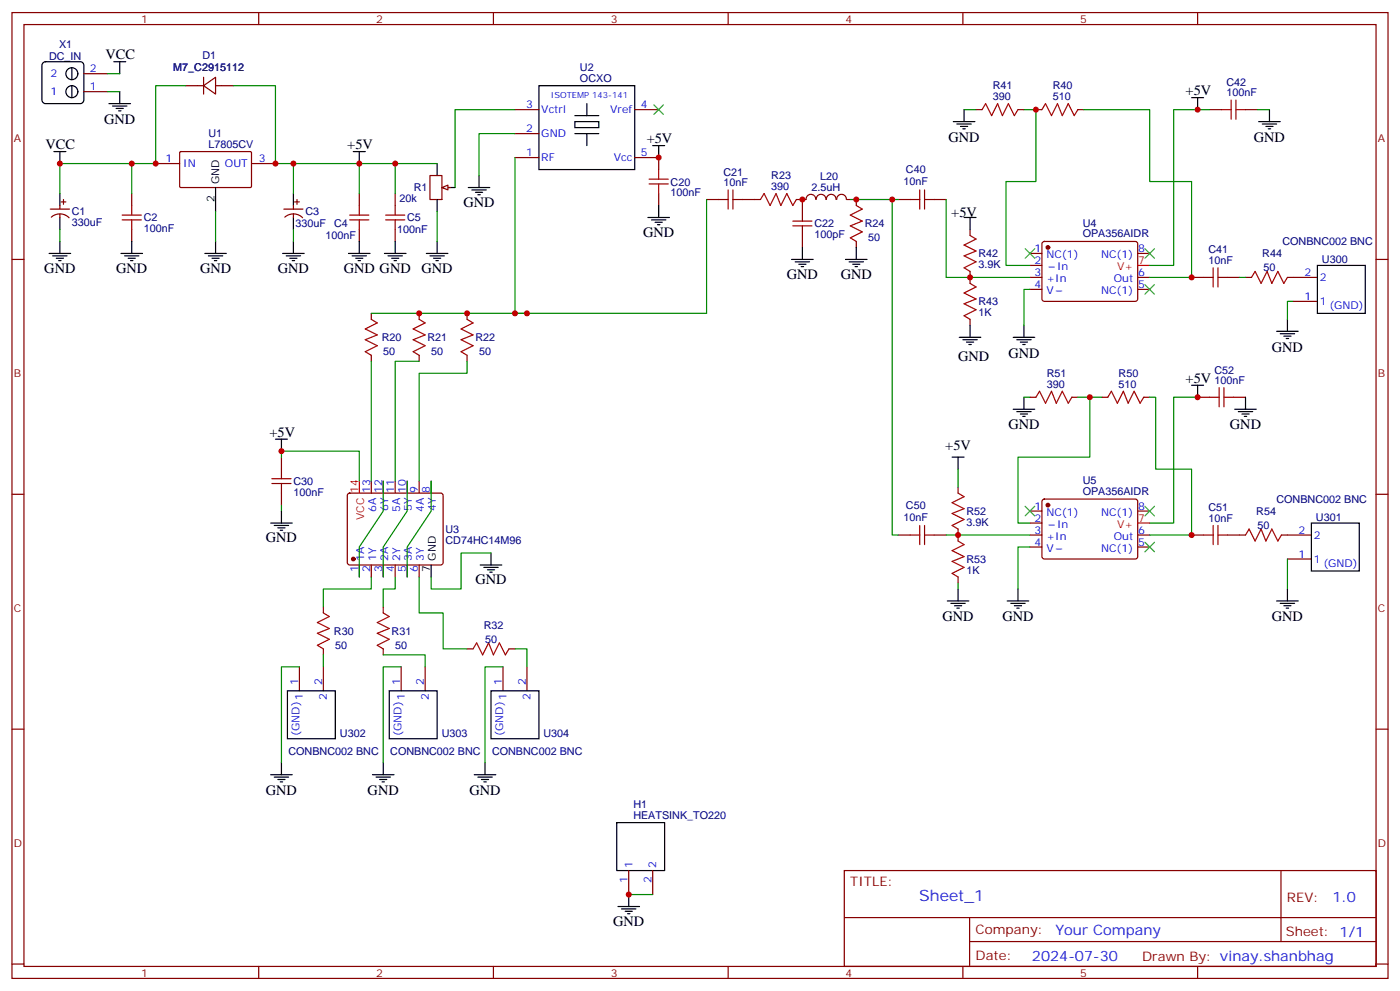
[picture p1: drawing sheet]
<svg xmlns="http://www.w3.org/2000/svg" width="412mm" height="292mm" viewBox="0 0 412 292" stroke-linecap="round" stroke-linejoin="round" font-family="sans-serif">
<g fill="none" stroke="#870000" stroke-width=".35">
<path d="M3.5 3.7h405.4v284.3h-405.4zM7.1 7.2h398.2v277.3h-398.2zM76.2 3.7v3.5M145.3 3.7v3.5M214.5 3.7v3.5M283.6 3.7v3.5M352.8 3.7v3.5M54.7 25.2h5.3M60 25.2l3.5-2.4v4.9zM60 22.8v4.9M63.5 25.2h5.3M151.7 32.3h7"/>
<path d="M151.7 39.3h7M187 32.3h7M18 59.4h1.4M18.7 58.7v1.4M38.8 57v3.5M45.9 48.2h7M53 44.8l.3-.2 20.6 .1 .2 .3-.1 10-.3 .2h-20.6l-.2-.3zM74.1 48.2h7M86.8 59.4h1.4M87.5 58.7v1.4M105.8 57v3.5M126.6 51.7h3.6v7h-3.6z"/>
<path d="M130.9 55.2h1.7M151.7 46.4h7M187 46.4h7v3.5M194 57v3.5M3.5 76.4h3.6M14.8 61.6h5.7M15.1 63.9a3.8 3.8 0 0 1 5.2 .2M17.6 60.5v1.1M17.6 63v1M38.8 67.6v3.5M83.6 61.6h5.7M83.9 63.9a3.8 3.8 0 0 1 5.2 .2"/>
<path d="M86.4 60.5v1.1M86.4 63v1M105.8 67.6v3.5M405.3 76.4h3.6M3.5 145.5h3.6M102.5 145.4l.5-.2h26.8l.5 .2 .2 .5v20l-.7 .4h-27.1l-.4-.7v-19.7zM109.4 141.6v3.6M112.9 141.6v3.6M116.4 141.6v3.6M119.9 141.6v3.6M123.5 141.6v3.6M127 141.6v3.6"/>
<path d="M405.3 145.5h3.6M105.8 166.3v3.6M109.4 166.3v3.6M112.9 166.3v3.6M116.4 166.3v3.6M119.9 166.3v3.6M123.5 166.3v3.6M3.5 214.7h3.6M405.3 214.7h3.6M248.7 256.3h156.6v28.2h-156.6zM377.3 256.3v20.9M248.7 270.1h156.5"/>
<path d="M285.6 277.2h119.6M285.6 270.1v14.2M3.5 283.8h3.6M76.2 284.5v3.5M145.3 284.5v3.5M214.5 284.5v3.5M283.6 284.5v3.5M352.8 284.5v3.5M405.3 283.8h3.6"/>
</g>
<circle cx="104.1" cy="164.6" r=".53" fill="#870000" stroke="#870000" stroke-width=".35"/>
<g fill="none" stroke="#000" stroke-width=".35">
<path d="M158.7 25.2h28.3v24.7h-28.3zM169.3 35.8h7.1v1.8h-7.1zM169.3 34h7.1M169.3 39.3h7.1M172.9 30.5v3.5M172.9 39.3v3.6M15.9 44.6h3.5M17.6 44.6v3.6M17.6 57v3.5M63.5 55.2v7.1M86.4 57v3.5M104.1 44.6h3.5"/>
<path d="M105.8 44.6v3.6M128.8 48.2v3.5M128.8 58.7v3.6M130.5 55.2h3.6M137.9 55.2h6.4M139 55.9h4.2M140.1 56.6h2.1M140.8 57.3h.7M141.1 51.7v3.5M14.5 74.6h6.3M15.5 75.3h4.3M16.6 76h2.1"/>
<path d="M17.3 76.7h.7M17.6 64v3.6M17.6 71.1v3.5M35.6 74.6h6.4M36.7 75.3h4.2M37.7 76h2.2M38.5 76.7h.7M38.8 71.1v3.5M60.3 74.6h6.4M61.4 75.3h4.2M62.4 76h2.2M63.1 76.7h.8"/>
<path d="M63.5 71.1v3.5M83.3 74.6h6.3M84.3 75.3h4.2M85.4 76h2.1M86.1 76.7h.7M86.4 64v3.6M86.4 71.1v3.5M102.7 74.6h6.3M103.7 75.3h4.2M104.8 76h2.1M105.5 76.7h.7M105.8 71.1v3.5"/>
<path d="M190.9 64h6.3M191.9 64.7h4.2M193 65.4h2.1M193.7 66.1h.7M194 60.5v3.5M127 166.3v3.6"/>
</g>
<path d="M105.8 141.6v3.6" fill="none" stroke="#f00" stroke-width=".35"/>
<path d="M191.2 54.2h5.6M191.2 52.7h5.6M194 49.9v2.8M194 54.2v2.8M36 64.7h5.6M36 63.3h5.6M38.8 60.5v2.8M38.8 64.7v2.9M103 64.7h5.7M103 63.3h5.7M105.8 60.5v2.8M105.8 64.7v2.9" fill="none" stroke="#a10000" stroke-width=".35"/>
<path d="M54.7 25.2h-8.8v23h-7.1v8.8M68.8 25.2h12.3v23h5.3v8.8M151.7 39.3h-10.6v12.4M38.8 48.2h-21.2v8.8M86.4 48.2h19.4v8.8M17.6 67.6v3.5M63.5 62.3v8.8M86.4 67.6v3.5" fill="none" stroke="#008700" stroke-width=".35"/>
<path d="M130.2 55.2l1.7-.7v1.4z" fill="#f0f0f0" stroke="#870000" stroke-width=".35"/>
<g fill="none" stroke="#000" stroke-width=".35">
<path d="M12.6 18.6l.8-.4h10.2l.7 .2 .4 .8v10.3l-.2 .6-.9 .4h-10.2l-.6-.2-.5-.8v-10.3zM21.2 19.9v3.6M33.5 18.2h3.5M35.3 18.2v3.5M21.2 25.2v3.6M32.1 30.5h6.4M33.2 31.2h4.2M34.2 31.9h2.1M34.9 32.6h.7M35.3 27v3.5M280.8 35.8h6.4M281.9 36.5h4.2"/>
<path d="M282.9 37.2h2.1M283.6 37.9h.7M284 32.3v3.5M351 28.8h3.5M352.8 28.8v3.5M370.8 35.8h6.3M371.8 36.5h4.3M372.9 37.2h2.1M373.6 37.9h.7M373.9 32.3v3.5M192.3 42.9h3.5M194 42.9v3.5"/>
<path d="M113.2 74.6h6.4M114.3 75.3h4.2M115.4 76h2.1M116.1 76.7h.7M116.4 71.1v3.5M125.6 74.6h6.3M126.6 75.3h4.3M127.7 76h2.1M128.4 76.7h.7M128.8 71.1v3.5M233.2 76.4h6.3M234.2 77.1h4.3"/>
<path d="M235.3 77.8h2.1M236 78.5h.7M236.4 72.8v3.6M249.1 76.4h6.3M250.1 77.1h4.3M251.2 77.8h2.1M251.9 78.5h.7M252.2 72.8v3.6M284 64h3.5M285.8 64v3.6M388.1 78.1h14.1v14.2h-14.1zM282.6 99.3h6.3"/>
<path d="M285.8 95.8v3.5M298.4 99.3h6.4M301.6 95.8v3.5M376.1 97.5h6.3M377.1 98.2h4.3M378.2 99h2.1M378.9 99.7h.7M379.2 94v3.5M283.6 100h4.3M284.7 100.7h2.1M285.4 101.4h.7M299.5 100h4.2"/>
<path d="M300.6 100.7h2.1M301.3 101.4h.7M301.6 116.9v3.6M351 113.4h3.5M352.8 113.4v3.5M366.9 116.9v3.6M81.1 129.3h3.6M82.9 129.3v3.5M280.5 134.6h3.5M282.2 134.6v3.5M298.4 120.5h6.4M299.5 121.2h4.2"/>
<path d="M300.6 121.9h2.1M301.3 122.6h.7M363.7 120.5h6.4M364.8 121.2h4.2M365.8 121.9h2.1M366.5 122.6h.7M79.7 154h6.4M80.8 154.7h4.2M81.8 155.4h2.2M82.5 156.1h.8M82.9 150.5v3.5M386.3 154h14.1v14.1h-14.1z"/>
<path d="M141.5 166.3h6.3M142.5 167h4.3M143.6 167.7h2.1M144.3 168.5h.7M144.6 162.8v3.5M279 176.9h6.4M280.1 177.6h4.2M281.2 178.3h2.1M281.9 179h.7M282.2 173.4v3.5M296.7 176.9h6.3M297.7 177.6h4.3"/>
<path d="M298.8 178.3h2.1M299.5 179h.7M299.9 173.4v3.5M376.1 176.9h6.3M377.1 177.6h4.3M378.2 178.3h2.1M378.9 179h.7M379.2 173.4v3.5M84.7 203.4h14.1v14.1h-14.1zM114.7 203.4h14.1v14.1h-14.1zM144.6 203.4h14.1v14.1h-14.1zM79.7 228.1h6.4"/>
<path d="M80.8 228.8h4.2M81.8 229.5h2.2M82.5 230.2h.8M82.9 224.5v3.6M109.7 228.1h6.4M110.8 228.8h4.2M111.8 229.5h2.1M112.5 230.2h.7M112.9 224.5v3.6M139.7 228.1h6.3M140.8 228.8h4.2M141.8 229.5h2.1"/>
<path d="M142.5 230.2h.7M142.9 224.5v3.6M181.7 242.2h14.1v14.1h-14.1zM182 266.9h6.4M183.1 267.6h4.2M184.1 268.3h2.2M184.9 269h.7M185.2 263.3v3.6"/>
<circle cx="21.2" cy="21.7" r="1.76"/>
<circle cx="21.2" cy="27" r="1.76"/>
</g>
<g fill="none" stroke="#008700" stroke-width=".35">
<path d="M31.7 27h3.6M31.7 21.7h3.6M151.7 32.3h-17.6v22.9M284 32.3h3.5M301.6 32.3h3.6v21.1h-8.9v24.7h7.1M319.3 32.3h19.4v21.1h12.3v28.3h-12.3M356.3 32.3h-10.6v45.8h-7M370.4 32.3h3.5M105.8 48.2h23M116.4 48.2v8.8M151.7 46.4v45.9h56.4v-33.6M250.5 58.7h14.1"/>
<path d="M262.8 58.7v98.8h1.8M278.7 58.7v23h24.7M128.8 62.3v8.8M109.4 92.3h45.8M303.4 85.2h-1.8v10.6M365.1 81.7h1.8M381 88.7h-1.8v5.3M109.4 106.4v35.2M123.5 106.4h-7.1v35.2M137.6 106.4v3.5h-14.1v31.7M301.6 116.9h1.8M317.5 116.9h7.1"/>
<path d="M321 116.9v17.7h-21.1v19.4h3.5M338.7 116.9h1.7v21.2h10.6v19.4h-12.3M352.8 116.9h-7.1v37.1h-7M82.9 134.6v-1.8h22.9v8.8M282.2 138.1v5.3M82.9 148.7v1.8M112.9 141.6v8.9l-7.1 10.5v8.9M119.9 141.6v8.9l-7 10.5v8.9M127 141.6v8.9l-7.1 10.5v8.9M278.7 157.5h24.7M109.4 169.9v3.5h-14.2v5.3M116.4 169.9v3.5h-3.5v5.3"/>
<path d="M123.5 169.9v10.5h7v10.6h7.1M144.6 162.8h-8.8v10.6h-8.8v-3.5M282.2 171.6v1.8M303.4 161h-3.5v12.4M379.2 164.6v8.8M88.2 196.3h-5.3v28.2M95.2 192.8v3.5M112.9 192.8h12.3v3.5M118.2 196.3h-5.3v28.2M148.2 196.3h-5.3v28.2M151.7 191h3.5v5.3M185.2 263.3h7.1"/>
</g>
<g fill="none" stroke="#3c3" stroke-width=".35">
<path d="M192.6 30.9l2.8 2.8M195.4 30.9l-2.8 2.8M302 73.2l2.8 2.8M304.8 73.2l-2.8 2.8M337.3 73.2l2.8 2.8M340.1 73.2l-2.8 2.8M337.3 83.8l2.8 2.8M340.1 83.8l-2.8 2.8M302 149l2.8 2.9M304.8 149l-2.8 2.9M337.3 149l2.8 2.9M337.3 159.6l2.8 2.9"/>
<path d="M340.1 149l-2.8 2.9M340.1 159.6l-2.8 2.9"/>
</g>
<g fill="none" stroke="#a10000" stroke-width=".35">
<path d="M289.3 32.3l1-1.8 1.8 3.5 1.8-3.5 1.4 3.5 1.7-3.5 1.8 3.5 1.1-1.7M306.9 32.3l1.1-1.8 1.7 3.5 1.8-3.5 1.4 3.5 1.8-3.5 1.7 3.5 1.1-1.7M359.8 32.3h2.9M362.7 29.5v5.6M364.1 29.5v5.6M364.1 32.3h2.8M211.7 58.7h2.8M214.5 55.9v5.7M215.9 58.7h2.8M215.9 55.9v5.7M224 58.7l1.1-1.7 1.7 3.5 1.8-3.5 1.4 3.5 1.8-3.5 1.7 3.5 1.1-1.8M268.1 58.7h2.8"/>
<path d="M270.9 55.9v5.7M272.3 58.7h2.9M272.3 55.9v5.7M113.6 64.7h5.6M113.6 63.3h5.6M116.4 60.5v2.8M116.4 64.7v2.9M233.5 65.1h5.7M233.5 66.5h5.7M236.4 62.3v2.8M236.4 66.5v2.8M252.2 60.5l1.8 1.1-3.5 1.7 3.5 1.8-3.5 1.4 3.5 1.8-3.5 1.7 1.7 1.1"/>
<path d="M285.8 69.3l1.7 1.1-3.5 1.7 3.5 1.8-3.5 1.4 3.5 1.8-3.5 1.7 1.8 1.1M357.4 78.8v5.7M358.8 78.8v5.7M109.4 94l1.7 1.1-3.5 1.7 3.5 1.8-3.5 1.4 3.5 1.8-3.5 1.7 1.8 1.1M123.5 94l1.7 1.1-3.5 1.7 3.5 1.8-3.5 1.4 3.5 1.8-3.5 1.7 1.8 1.1M137.6 94l1.7 1.1-3.5 1.7 3.5 1.8-3.5 1.4 3.5 1.8-3.5 1.7 1.8 1.1M285.8 83.4l1.7 1.1-3.5 1.8 3.5 1.7-3.5 1.4 3.5 1.8-3.5 1.8 1.8 1M354.5 81.7h2.9M358.8 81.7h2.8M368.7 81.7l1-1.8 1.8 3.5 1.7-3.5 1.4 3.5 1.8-3.5 1.8 3.5 1-1.7M305.2 116.9l1-1.7 1.8 3.5 1.7-3.5 1.4 3.5 1.8-3.5 1.8 3.5 1-1.8M326.3 116.9l1.1-1.7 1.7 3.5 1.8-3.5 1.4 3.5 1.8-3.5 1.7 3.5 1.1-1.8"/>
<path d="M356.3 116.9h2.8M359.1 114.1v5.7M360.5 114.1v5.7M360.5 116.9h2.9M82.9 138.1v2.8M80.1 142.3h5.6M80.1 140.9h5.6M82.9 142.3v2.9M268.1 157.5h2.8M270.9 154.7v5.6M272.3 154.7v5.6M272.3 157.5h2.9"/>
<path d="M282.2 145.2l1.8 1-3.5 1.8 3.5 1.8-3.5 1.4 3.5 1.7-3.5 1.8 1.7 1.1M282.2 159.3l1.8 1-3.5 1.8 3.5 1.8-3.5 1.4 3.5 1.7-3.5 1.8 1.7 1.1M354.5 157.5h2.9M357.4 154.7v5.6M358.8 154.7v5.6M358.8 157.5h2.8M366.9 157.5l1-1.7 1.8 3.5 1.8-3.5 1.4 3.5 1.7-3.5 1.8 3.5 1.1-1.8M95.2 180.4l1.8 1.1-3.5 1.8 3.5 1.7-3.5 1.4 3.5 1.8-3.5 1.8 1.7 1M112.9 180.4l1.8 1.1-3.6 1.8 3.6 1.7-3.6 1.4 3.6 1.8-3.6 1.8 1.8 1M139.3 191l1.1-1.7 1.8 3.5 1.7-3.5 1.4 3.5 1.8-3.5 1.8 3.5 1-1.8"/>
</g>
<g fill="none" stroke="#870000" stroke-width=".35">
<path d="M24.7 27h7M24.7 21.7h7M287.5 32.3h1.8M299.9 32.3h1.7M305.2 32.3h1.7M317.5 32.3h1.8M356.3 32.3h3.5M366.9 32.3h3.5M116.4 57v3.5M208.1 58.7h3.6M218.7 58.7h5.3M234.6 58.7h2.8"/>
<path d="M236.4 58.7v3.6M237.5 58.7a1.41 1.41 0 0 1 1.4-1.5 1.41 1.41 0 0 1 1.4 1.5M240.5 58.7a1.41 1.41 0 0 1 1.4-1.5 1.41 1.41 0 0 1 1.4 1.5M243.4 58.7a1.41 1.41 0 0 1 1.4-1.5 1.41 1.41 0 0 1 1.4 1.5M246.5 58.7a1.41 1.41 0 0 1 1.4-1.5 1.41 1.41 0 0 1 1.4 1.5M249.4 58.7h1.1M252.2 58.7v1.8M264.6 58.7h3.5M275.2 58.7h3.5M116.4 67.6v3.5M236.4 69.3v3.5M252.2 71.1v1.7"/>
<path d="M285.8 67.6v1.7M285.8 79.9v3.5M303.4 74.6h3.5M303.4 78.1h3.5M307.2 71.3l.4-.2h27.1l.4 .7v16.5l-.7 .4h-27.1l-.4-.7v-16.2zM335.1 74.6h3.6M109.4 92.3v1.7M123.5 92.3v1.7M137.6 92.3v1.7M285.8 94v1.8M303.4 81.7h3.5M303.4 85.2h3.5"/>
<path d="M335.1 81.7h3.6M335.1 85.2h3.6M351 81.7h3.5M361.6 81.7h3.5M366.9 81.7h1.8M379.2 81.7h8.9M381 88.7h7.1M109.4 104.6v1.8M123.5 104.6v1.8M137.6 104.6v1.8M303.4 116.9h1.8M315.7 116.9h1.8"/>
<path d="M324.6 116.9h1.7M336.9 116.9h1.8M352.8 116.9h3.5M363.4 116.9h3.5M82.9 134.6v3.5M82.9 145.2v3.5M264.6 157.5h3.5M275.2 157.5h3.5M282.2 143.4v1.8M282.2 155.8v3.5M303.4 157.5h3.5M303.4 150.5h3.5"/>
<path d="M303.4 154h3.5M307.2 147.1l.4-.2 27.1 .1 .4 .6v16.5l-.7 .5-27.1-.1-.4-.6v-16.3zM335.1 157.5h3.6M335.1 150.5h3.6M351 157.5h3.5M361.6 157.5h5.3M377.5 157.5h8.8M95.2 178.7v1.7M112.9 178.7v1.7M282.2 169.9v1.7M303.4 161h3.5M335.1 161h3.6"/>
<path d="M379.2 164.6h7.1M88.2 196.3v7.1M95.2 191v1.8M95.2 196.3v7.1M112.9 191v1.8M118.2 196.3v7.1M125.2 196.3v7.1M137.6 191h1.7M148.2 196.3v7.1M149.9 191h1.8M155.2 196.3v7.1M185.2 256.3v7"/>
<path d="M192.3 256.3v7"/>
</g>
<g fill="#870000" stroke="#870000" stroke-width=".35">
<circle cx="308.7" cy="72.8" r=".53"/>
<circle cx="308.7" cy="148.7" r=".53"/>
</g>
<path d="M335.1 78.1h3.6M335.1 154h3.6" fill="none" stroke="#f00" stroke-width=".35"/>
<g fill="#c00">
<circle cx="45.9" cy="48.2" r=".88"/>
<circle cx="38.8" cy="48.2" r=".88"/>
<circle cx="81.1" cy="48.2" r=".88"/>
<circle cx="86.4" cy="48.2" r=".88"/>
<circle cx="17.6" cy="48.2" r=".88"/>
<circle cx="105.8" cy="48.2" r=".88"/>
<circle cx="236.4" cy="58.7" r=".88"/>
<circle cx="123.5" cy="92.3" r=".88"/>
<circle cx="137.6" cy="92.3" r=".88"/>
<circle cx="151.7" cy="92.3" r=".88"/>
<circle cx="155.2" cy="92.3" r=".88"/>
<circle cx="194" cy="46.4" r=".88"/>
<circle cx="262.8" cy="58.7" r=".88"/>
<circle cx="252.2" cy="58.7" r=".88"/>
<circle cx="285.8" cy="81.7" r=".88"/>
<circle cx="305.2" cy="32.3" r=".88"/>
<circle cx="352.8" cy="32.3" r=".88"/>
<circle cx="351" cy="81.7" r=".88"/>
<circle cx="282.2" cy="157.5" r=".88"/>
<circle cx="352.8" cy="116.9" r=".88"/>
<circle cx="351" cy="157.5" r=".88"/>
<circle cx="321" cy="116.9" r=".88"/>
<circle cx="116.4" cy="48.2" r=".88"/>
<circle cx="82.9" cy="132.8" r=".88"/>
<circle cx="185.2" cy="263.3" r=".88"/>
</g>
<text font-size="4.6" fill="#00f" x="270.8" y="265.3">Sheet_1</text>
<g font-size="4.2">
<text x="31" y="17.5">VCC</text>
<text x="349.2" y="28">+5V</text>
<text x="30.7" y="36.5">GND</text>
<text x="279.4" y="41.8">GND</text>
<text x="369.4" y="41.8">GND</text>
<text x="13.4" y="43.9">VCC</text>
<text x="102.3" y="43.9">+5V</text>
<text x="190.5" y="42.2">+5V</text>
<text x="136.5" y="60.9">GND</text>
<text x="280.2" y="63.7">+5V</text>
<text x="189.4" y="69.7">GND</text>
<text x="13.1" y="80.3">GND</text>
<text x="34.2" y="80.3">GND</text>
<text x="58.9" y="80.3">GND</text>
<text x="81.8" y="80.3">GND</text>
<text x="101.2" y="80.3">GND GND</text>
<text x="124.2" y="80.3">GND</text>
<text x="231.8" y="82">GND</text>
<text x="247.6" y="82">GND</text>
<text x="282.2" y="106.4">GND</text>
<text x="297" y="105.3">GND</text>
<text x="374.6" y="103.5">GND</text>
<text x="349.2" y="112.7">+5V</text>
<text x="79.4" y="128.6">+5V</text>
<text x="297" y="126.4">GND</text>
<text x="362.3" y="126.4">GND</text>
<text x="278.4" y="132.5">+5V</text>
<text x="78.3" y="159.6">GND</text>
<text x="140.1" y="172">GND</text>
<text x="277.6" y="182.9">GND</text>
<text x="295.3" y="182.9">GND</text>
<text x="374.6" y="182.9">GND</text>
<text x="78.3" y="234.1">GND</text>
<text x="108.3" y="234.1">GND</text>
<text x="138.3" y="234.1">GND</text>
<text x="180.6" y="272.5">GND</text>
</g>
<g font-size="4.2" fill="#00f">
<text x="392.5" y="265.6">1.0</text>
<text x="310.9" y="275.1">Your Company</text>
<text x="304" y="282.9">2024-07-30</text>
</g>
<g font-size="3.9" fill="#800">
<text x="250.5" y="260.9">TITLE:</text>
<text x="379.1" y="265.6">REV:</text>
<text x="287.4" y="275.1">Company:</text>
<text x="378.7" y="275.7">Sheet: 1/1</text>
<text x="287.4" y="282.8">Date:</text>
<text x="336.4" y="282.8">Drawn By: vinay.shanbhag</text>
</g>
<g font-size="3.2" fill="#800">
<text x="41.6" y="6.7">1</text>
<text x="110.8" y="6.7">2</text>
<text x="179.9" y="6.7">3</text>
<text x="249.1" y="6.7">4</text>
<text x="318.2" y="6.7">5</text>
<text x="4.1" y="41.8">A</text>
<text x="405.9" y="41.8">A</text>
<text x="4.1" y="110.9">B</text>
<text x="405.9" y="110.9">B</text>
<text x="4.1" y="180.1">C</text>
<text x="405.9" y="180.1">C</text>
<text x="4.1" y="249.2">D</text>
<text x="405.9" y="249.2">D</text>
<text x="41.6" y="287.5">1</text>
<text x="110.8" y="287.5">2</text>
<text x="179.9" y="287.5">3</text>
<text x="249.1" y="287.5">4</text>
<text x="318.2" y="287.5">5</text>
</g>
<g font-size="3.2" fill="#000080">
<text x="14.5" y="17.6">DC_IN</text>
<text x="17.4" y="14.1">X1</text>
<text x="59.6" y="17.5">D1</text>
<text x="51.1" y="21">M7_C2915112</text>
<text x="170.8" y="21">U2</text>
<text x="170.8" y="24.2">OCXO</text>
<text x="292.5" y="29.5">390</text>
<text x="292.5" y="26.3">R41</text>
<text x="310.1" y="29.5">510</text>
<text x="310.1" y="26.3">R40</text>
<text x="361.3" y="28.4">100nF</text>
<text x="361.3" y="25.3">C42</text>
<text x="61.4" y="40.4">U1</text>
<text x="61.4" y="43.6">L7805CV</text>
<text x="213.1" y="51.7">C21</text>
<text x="227.2" y="52.7">R23</text>
<text x="241.6" y="53">L20</text>
<text x="266.9" y="51">C40</text>
<text x="117.6" y="59.4">20k</text>
<text x="121.9" y="56.3">R1</text>
<text x="197.6" y="57.7">100nF</text>
<text x="197.6" y="54.6">C20</text>
<text x="213.1" y="54.9">10nF</text>
<text x="227.2" y="55.9">390</text>
<text x="239" y="56.3">2.5uH</text>
<text x="266.1" y="54.6">10nF</text>
<text x="21.2" y="63.4">C1</text>
<text x="42.3" y="65.2">C2</text>
<text x="90" y="63.4">C3</text>
<text x="119.9" y="65.2">C5</text>
<text x="21.2" y="66.6">330uF</text>
<text x="42.3" y="68.3">100nF</text>
<text x="87.1" y="66.9">330uF</text>
<text x="95.9" y="70.5">100nF</text>
<text x="98.4" y="66.9">C4</text>
<text x="117" y="68.7">100nF</text>
<text x="239.9" y="70.1">100pF</text>
<text x="239.9" y="66.9">C22</text>
<text x="254.7" y="66.9">R24</text>
<text x="255.8" y="71.1">50</text>
<text x="318.9" y="69.9">OPA356AIDR</text>
<text x="318.9" y="66.8">U4</text>
<text x="288.2" y="75.8">R42</text>
<text x="356" y="77.8">10nF</text>
<text x="356" y="74.6">C41</text>
<text x="371.8" y="75.6">R44</text>
<text x="377.8" y="72.2">CONBNC002 BNC</text>
<text x="389.4" y="77.5">U300</text>
<text x="288.2" y="79">3.9K</text>
<text x="372.2" y="79.9">50</text>
<text x="288.2" y="89.9">R43</text>
<text x="288.2" y="93.1">1K</text>
<text x="112.5" y="100.4">R20</text>
<text x="125.9" y="100.4">R21</text>
<text x="140.1" y="100.4">R22</text>
<text x="112.9" y="104.6">50</text>
<text x="127" y="104.6">50</text>
<text x="141.1" y="104.6">50</text>
<text x="308.3" y="110.9">R51</text>
<text x="329.5" y="110.9">R50</text>
<text x="357.7" y="113.1">100nF</text>
<text x="357.7" y="110">C52</text>
<text x="308.3" y="114.1">390</text>
<text x="329.5" y="114.1">510</text>
<text x="86.4" y="142.8">C30</text>
<text x="318.9" y="142.6">U5</text>
<text x="86.4" y="145.9">100nF</text>
<text x="266.9" y="149.8">C50</text>
<text x="318.9" y="145.7">OPA356AIDR</text>
<text x="376" y="148.1">CONBNC002 BNC</text>
<text x="266.1" y="153.4">10nF</text>
<text x="284.7" y="154.8">3.9K</text>
<text x="284.7" y="151.6">R52</text>
<text x="356" y="153.6">10nF</text>
<text x="356" y="150.5">C51</text>
<text x="370.1" y="151.5">R54</text>
<text x="370.4" y="155.8">50</text>
<text x="387.6" y="153.3">U301</text>
<text x="131.2" y="160.1">CD74HC14M96</text>
<text x="131.2" y="156.9">U3</text>
<text x="284.7" y="165.7">R53</text>
<text x="284.7" y="168.9">1K</text>
<text x="142.5" y="185">R32</text>
<text x="98.4" y="186.8">R30</text>
<text x="98.8" y="191">50</text>
<text x="115.4" y="186.8">R31</text>
<text x="116.4" y="191">50</text>
<text x="142.9" y="189.3">50</text>
<text x="100.1" y="216.9">U302</text>
<text x="130.1" y="216.9">U303</text>
<text x="160.1" y="216.9">U304</text>
<text x="85" y="222.2">CONBNC002 BNC</text>
<text x="114.9" y="222.2">CONBNC002 BNC</text>
<text x="144.9" y="222.2">CONBNC002 BNC</text>
<text x="186.6" y="237.9">H1</text>
<text x="186.6" y="241.1">HEATSINK_TO220</text>
</g>
<g font-size="3.2" fill="#00f">
<text x="14.9" y="22.8">2</text>
<text x="26.5" y="21.3">2</text>
<text x="14.9" y="28">1</text>
<text x="26.5" y="26.6">1</text>
<text x="155" y="31.9">3</text>
<text x="159.5" y="33.3">Vctrl</text>
<text x="179.7" y="33.3">Vref</text>
<text x="188.7" y="31.9">4</text>
<text x="155" y="39">2</text>
<text x="159.5" y="40.4">GND</text>
<text x="48.8" y="47.8">1</text>
<text x="76.2" y="47.8">3</text>
<text x="155" y="46">1</text>
<text x="159.5" y="47.4">RF</text>
<text x="180.8" y="47.4">Vcc</text>
<text x="188.7" y="46">5</text>
<text x="54" y="49.2">IN</text>
<text x="66.2" y="49.2">OUT</text>
<text x="304.7" y="74.3">1</text>
<text x="304.7" y="77.8">2</text>
<text x="308.2" y="76">NC(1)</text>
<text x="324.3" y="76">NC(1)</text>
<text x="335.3" y="74.3">8</text>
<text x="304.7" y="81.3">3</text>
<text x="308.2" y="83.1">+In</text>
<text x="311.4" y="79.6">In</text>
<text x="328.1" y="83.1">Out</text>
<text x="335.3" y="81.3">6</text>
<text x="384.3" y="81.3">2</text>
<text x="388.8" y="82.7">2</text>
<text x="304.7" y="84.8">4</text>
<text x="308.2" y="86.6">V</text>
<text x="324.3" y="86.6">NC(1)</text>
<text x="335.3" y="84.8">5</text>
<text x="384.3" y="88.4">1</text>
<text x="388.8" y="89.8">1</text>
<text x="391.6" y="91">(GND)</text>
<text x="109" y="145" transform="rotate(-90 109 145)">13</text>
<text x="112.5" y="145" transform="rotate(-90 112.5 145)">12</text>
<text x="116.1" y="145" transform="rotate(-90 116.1 145)">11</text>
<text x="119.6" y="145" transform="rotate(-90 119.6 145)">10</text>
<text x="123.1" y="145" transform="rotate(-90 123.1 145)">9</text>
<text x="126.6" y="145" transform="rotate(-90 126.6 145)">8</text>
<text x="110.8" y="150.7" transform="rotate(-90 110.8 150.7)">6A</text>
<text x="114.3" y="150.4" transform="rotate(-90 114.3 150.4)">6Y</text>
<text x="117.8" y="150.7" transform="rotate(-90 117.8 150.7)">5A</text>
<text x="121.4" y="150.4" transform="rotate(-90 121.4 150.4)">5Y</text>
<text x="124.9" y="150.7" transform="rotate(-90 124.9 150.7)">4A</text>
<text x="128.4" y="150.4" transform="rotate(-90 128.4 150.4)">4Y</text>
<text x="304.7" y="150.1">1</text>
<text x="304.7" y="153.6">2</text>
<text x="308.2" y="151.9">NC(1)</text>
<text x="311.4" y="155.4">In</text>
<text x="324.3" y="151.9">NC(1)</text>
<text x="335.3" y="150.1">8</text>
<text x="304.7" y="157.2">3</text>
<text x="304.7" y="160.7">4</text>
<text x="308.2" y="158.9">+In</text>
<text x="328.1" y="158.9">Out</text>
<text x="335.3" y="160.7">5</text>
<text x="335.3" y="157.2">6</text>
<text x="382.5" y="157.2">2</text>
<text x="387" y="158.6">2</text>
<text x="107.2" y="165" transform="rotate(-90 107.2 165)">1A</text>
<text x="110.8" y="165" transform="rotate(-90 110.8 165)">1Y</text>
<text x="114.3" y="165" transform="rotate(-90 114.3 165)">2A</text>
<text x="117.8" y="165" transform="rotate(-90 117.8 165)">2Y</text>
<text x="121.4" y="165" transform="rotate(-90 121.4 165)">3A</text>
<text x="124.9" y="165" transform="rotate(-90 124.9 165)">3Y</text>
<text x="308.2" y="162.5">V</text>
<text x="324.3" y="162.5">NC(1)</text>
<text x="382.5" y="164.2">1</text>
<text x="387" y="165.6">1</text>
<text x="389.8" y="166.9">(GND)</text>
<text x="105.5" y="168.5" transform="rotate(-90 105.5 168.5)">1</text>
<text x="109" y="168.5" transform="rotate(-90 109 168.5)">2</text>
<text x="112.5" y="168.5" transform="rotate(-90 112.5 168.5)">3</text>
<text x="116.1" y="168.5" transform="rotate(-90 116.1 168.5)">4</text>
<text x="119.6" y="168.5" transform="rotate(-90 119.6 168.5)">5</text>
<text x="123.1" y="168.5" transform="rotate(-90 123.1 168.5)">6</text>
<text x="87.8" y="201.6" transform="rotate(-90 87.8 201.6)">1</text>
<text x="94.9" y="201.6" transform="rotate(-90 94.9 201.6)">2</text>
<text x="117.8" y="201.6" transform="rotate(-90 117.8 201.6)">1</text>
<text x="124.9" y="201.6" transform="rotate(-90 124.9 201.6)">2</text>
<text x="147.8" y="201.6" transform="rotate(-90 147.8 201.6)">1</text>
<text x="154.9" y="201.6" transform="rotate(-90 154.9 201.6)">2</text>
<text x="89.3" y="206.1" transform="rotate(-90 89.3 206.1)">1</text>
<text x="96.3" y="206.1" transform="rotate(-90 96.3 206.1)">2</text>
<text x="119.2" y="206.1" transform="rotate(-90 119.2 206.1)">1</text>
<text x="126.3" y="206.1" transform="rotate(-90 126.3 206.1)">2</text>
<text x="149.2" y="206.1" transform="rotate(-90 149.2 206.1)">1</text>
<text x="156.3" y="206.1" transform="rotate(-90 156.3 206.1)">2</text>
<text x="88.3" y="216.7" transform="rotate(-90 88.3 216.7)">(GND)</text>
<text x="118.2" y="216.7" transform="rotate(-90 118.2 216.7)">(GND)</text>
<text x="148.2" y="216.7" transform="rotate(-90 148.2 216.7)">(GND)</text>
<text x="186.3" y="255.6" transform="rotate(-90 186.3 255.6)">1</text>
<text x="193.3" y="255.6" transform="rotate(-90 193.3 255.6)">2</text>
<text x="184.9" y="260.1" transform="rotate(-90 184.9 260.1)">1</text>
<text x="191.9" y="260.1" transform="rotate(-90 191.9 260.1)">2</text>
</g>
<g font-size="3.2">
<text x="63.1" y="59.3" transform="rotate(-90 63.1 59.3)">2</text>
<text x="64.6" y="54.2" transform="rotate(-90 64.6 54.2)">GND</text>
<text x="128.4" y="165" transform="rotate(-90 128.4 165)">GND</text>
<text x="126.6" y="168.5" transform="rotate(-90 126.6 168.5)">7</text>
</g>
<g font-size="3.2" fill="#f00">
<text x="335.3" y="77.8">7</text>
<text x="329.1" y="79.6">V+</text>
<text x="105.5" y="145" transform="rotate(-90 105.5 145)">14</text>
<text x="107.2" y="153.1" transform="rotate(-90 107.2 153.1)">VCC</text>
<text x="329.1" y="155.4">V+</text>
<text x="335.3" y="153.6">7</text>
</g>
<text font-size="2.5" fill="#00f" x="162.3" y="28.8">ISOTEMP 143-141</text>
</svg>
